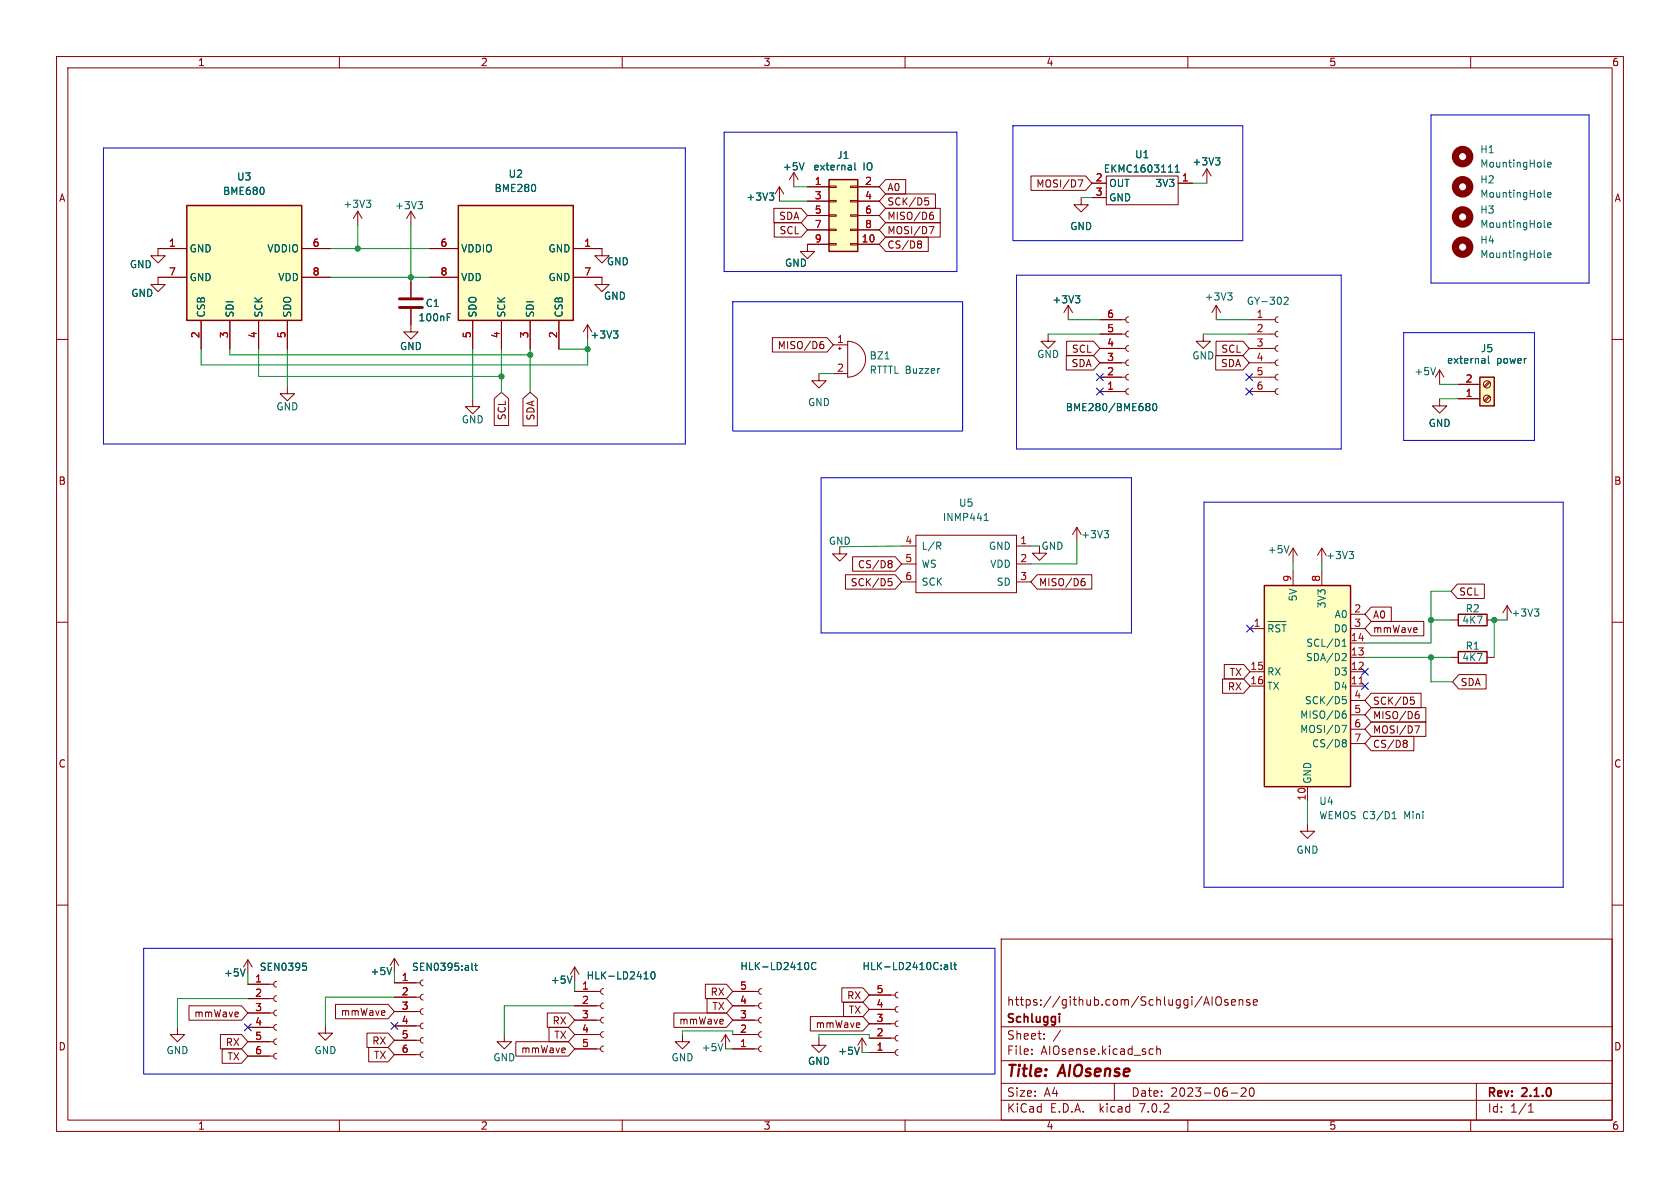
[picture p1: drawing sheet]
<svg xmlns="http://www.w3.org/2000/svg" width="297mm" height="210mm" viewBox="0 0 297 210" stroke-linecap="round" stroke-linejoin="round" font-family="sans-serif">
<g fill="none" stroke="#840000" stroke-width=".18">
<path d="M10 10h277v190h-277zM12 12h273v186h-273zM60 10v2M110 10v2M160 10v2M210 10v2M260 10v2M63.2 37.3l-.7 1.3M63.2 37.3v2.6M63.2 37.3l.8 1.3M72.6 37.3l-.7 1.3M72.6 37.3v2.6"/>
<path d="M72.6 37.3l.8 1.3M136.8 36.8h4.8l1.1 1.3-1.1 1.3h-4.8zM136.9 39.4h4.7l1.1 1.2-1.1 1.3h-4.7zM137.8 33l-.8 1.3M137.8 33v2.6M137.8 33l.8 1.3M140.3 30.5l-.7 1.3M140.3 30.5v2.5M140.3 30.5l.8 1.3M142.7 33h3.9M142.7 35.6h3.9M142.7 38.1h3.9"/>
<path d="M146.6 38h1.2v.2h-1.2zM146.6 35.4h1.2v.3h-1.2zM146.6 32.9h1.2v.2h-1.2zM150.4 38h1.2v.2h-1.2zM150.4 35.4h1.2v.3h-1.2zM150.4 32.9h1.2v.2h-1.2zM151.6 33h3.8M151.6 35.6h3.8M151.6 38.1h3.8M156.6 39.4h9.6v2.5h-9.6l-1.2-1.3zM156.6 34.3h8.8v2.5h-8.8l-1.2-1.2zM156.6 31.7h3.5v2.6h-3.5l-1.2-1.3z"/>
<path d="M156.6 36.8h9.6v2.6h-9.6l-1.2-1.3zM163.5 35h.6M163.7 35.5h.3l.2 .2-.1 .5h-.4M164.6 38l.3 .1 .1 .1v.5l-.4 .1M164.7 37.5h.2M182.3 31.1h9.6l1.1 1.3-1.1 1.3h-9.6zM190.6 31.8h.8l-.5 1.3M191.1 34.9v1.3h1.3l-1.3 1.3-1.2-1.3h1.2M193 32.4h2.6M193 34.9h2.6M195.6 31.1h12.7v5.1h-12.7zM208.3 32.4h2.5"/>
<path d="M213.4 29.8l.7 1.3M213.4 29.8v2.6M213.4 29.8l-.8 1.3M10 60h2M33 43.9h-5.1v1.3h1.3l-1.3 1.3-1.2-1.3h1.2M33 49h-5.1v1.3h1.3l-1.3 1.3-1.2-1.3h1.2M35.6 56.6v5.1M40.6 56.6v5.1M45.7 56.6v5.1M50.8 56.6v5.1M53.3 43.9h5.1M53.3 49h5.1"/>
<path d="M72.6 54.6v4.1h1.3l-1.3 1.2-1.2-1.2h1.2M72.6 49.8v2.8M75.9 43.9h5.1M75.9 49h5.1M83.6 56.6v5.1M88.6 56.6v5.1M93.7 56.6v5.1M98.8 56.6v5.1M101.3 49h5.1v1.3h1.3l-1.3 1.3-1.2-1.3h1.2M101.3 43.9h5.1v1.3h1.3l-1.3 1.3-1.2-1.3h1.2M103.9 57.4l-.8 1.3M103.9 57.4v2.5"/>
<path d="M103.9 57.4l.7 1.3M136.5 59.7h9.7l1.1 1.3-1.1 1.2h-9.7zM142.7 40.6h3.9M146.6 43.1h1.2v.2h-1.2zM146.6 40.5h1.2v.3h-1.2zM146.6 43.2h-3.9v1.3h1.3l-1.3 1.2-1.2-1.2h1.2M150.4 43.1h1.2v.2h-1.2zM150.4 40.5h1.2v.3h-1.2zM151.6 43.2h3.8M151.6 40.6h3.8M156.6 41.9h7.5v2.6h-7.5l-1.2-1.3zM162.4 42.6h.3l.2 .2-.2 .3"/>
<path d="M162.4 43.1h.3M162.7 43.1l.2 .3v.2l-.1 .2-.4 .1M164.3 40h.8l-.5 1.3M185.3 59.1v1.2h1.3l-1.3 1.3-1.3-1.3h1.3M188.8 54l-.7 1.2M188.8 54v2.5M188.8 54l.8 1.2M194.4 59.1h4.6M194.4 56.5h4.6M199.5 56l-.3 .1-.2 .4 .2 .4 .3 .1M199.5 58.5l-.3 .2-.2 .3 .2 .4 .3 .2M212.7 59.1v1.2h1.3l-1.3 1.3-1.2-1.3h1.2"/>
<path d="M215 54l-.8 1.2M215 54v2.5M215 54l.8 1.2M220.9 59.1h4.5M220.9 56.5h4.5M225.9 58.5l-.3 .2-.2 .3 .2 .4 .3 .2M225.9 56l-.3 .1-.2 .4 .2 .4 .3 .1M285 60h2M50.8 68.3v1.3h1.3l-1.3 1.3-1.3-1.3h1.3M83.6 70.6v1.3h1.2l-1.2 1.3-1.3-1.3h1.3M87.4 70.5l1.2-1.2 1.3 1.2v4.7h-2.5zM92.5 70.5l1.2-1.2 1.3 1.2v4.8h-2.5z"/>
<path d="M144.8 66v1.3h1.2l-1.2 1.3-1.3-1.3h1.3M145.2 60.9h.3l.1 .2v.4l-.4 .1M145.5 60.4h-.3M147.3 61h2.6M147.3 66h2.6M148.2 61.6h.5M148.5 61.3v.5M149.9 60.3a3.2 3.2 0 0 1 3.1 3.2 3.2 3.2 0 0 1-3.1 3.2zM188.5 62.9h4.8l1.1 1.2-1.1 1.3h-4.8zM188.6 60.3h4.7l1.1 1.3-1.1 1.3h-4.7zM194.4 69.2h4.6M194.4 66.7h4.6"/>
<path d="M194.4 64.1h4.6M194.4 61.6h4.6M199.5 61.1l-.3 .1-.2 .4 .2 .3 .3 .2M199.5 63.6l-.3 .2-.2 .3 .2 .4 .3 .1M199.5 66.2l-.3 .1-.2 .4 .2 .3 .3 .2M199.5 68.7l-.3 .1-.2 .4 .2 .4 .3 .1M214.9 62.9h4.8l1.2 1.2-1.2 1.3h-4.8zM215 60.3h4.7l1.2 1.3-1.2 1.3h-4.7zM220.9 69.2h4.5M220.9 66.7h4.5M220.9 64.1h4.5M220.9 61.6h4.5"/>
<path d="M225.9 68.7l-.3 .1-.2 .4 .2 .4 .3 .1M225.9 66.2l-.3 .1-.2 .4 .2 .3 .3 .2M225.9 63.6l-.3 .2-.2 .3 .2 .4 .3 .1M225.9 61.1l-.3 .1-.2 .4 .2 .3 .3 .2M254.5 70.5v1.3h1.3l-1.3 1.2-1.3-1.2h1.3M254.5 65.4l-.8 1.3M254.5 65.4v2.5M254.5 65.4l.8 1.3M257.8 70.5h3.8M257.8 67.9h3.8M263.2 67.4l-.8 .9M263.2 70l-.8 .8"/>
<path d="M263.4 67.6l-.9 .9M263.4 70.2l-.9 .8M148.5 96.6v1.3h1.2l-1.2 1.3-1.3-1.3h1.3M150.7 98.4h7.6l1.1 1.3-1.1 1.3h-7.6zM157.2 99.1h.3l.2 .2-.2 .3M157.2 99.6h.3M157.5 99.6l.2 .3v.2l-.1 .2-.4 .1M159.4 96.5h2.5M159.4 99.7h2.5M161.9 94.6h17.8v10.2h-17.8zM179.7 96.5h2.5M179.7 99.7h2.5"/>
<path d="M183.8 96.5v1.3h1.2l-1.2 1.3-1.3-1.3h1.3M190.4 93.2l-.8 1.3M190.4 93.2v2.6M190.4 93.2l.7 1.3M228.6 96.9l-.8 1.3M228.6 96.9v2.5M228.6 96.9l.8 1.3M233.7 96.9l-.8 1.3M233.7 96.9v2.5M233.7 96.9l.7 1.3M10 110h2M149.5 101.6h8.8l1.1 1.3-1.1 1.2h-8.8z"/>
<path d="M157 102.3h.7M157.2 102.8h.3l.2 .2-.1 .5h-.4M159.4 102.9h2.5M179.7 102.9h2.5M183.4 101.6h9.6v2.5h-9.6l-1.2-1.2zM191.4 102.8h.3l.1 .2v.4l-.4 .1M191.5 102.3h.2M216.4 117.5h3.5l1.1 1.2-1.1 1.3h-3.5zM221 111.1h2.5M221 118.7h2.5M228.6 101v2.5M233.7 101v2.5"/>
<path d="M238.8 116.2h2.5M238.8 111.1h2.5M238.8 118.7h2.5M238.8 113.7h2.5M238.8 108.6h2.5M242.4 109.9h9.3v2.5h-9.3l-1.1-1.3zM242.4 107.3h3.6v2.6h-3.6l-1.1-1.3zM256.5 116.2h1.3M256.5 109.6h1.3M257.7 103.3h4.7v2.5h-4.7l-1.2-1.3zM257.9 119.3h4.8v2.5h-4.8l-1.1-1.3zM262.9 116.2h1.3"/>
<path d="M262.9 109.6h1.3M266.4 107.1l-.7 1.2M266.4 107.1v2.5M266.4 107.1l.8 1.2M285 110h2M216.1 120h3.8l1.1 1.3-1.1 1.3h-3.8zM221 121.3h2.5M231.1 139.1v2.5M238.8 121.3h2.5M238.8 123.8h2.5M238.8 126.4h2.5M238.8 128.9h2.5"/>
<path d="M238.8 131.4h2.5M242.4 122.6h8.8v2.5h-8.8l-1.1-1.3zM242.4 127.6h9.7v2.6h-9.7l-1.1-1.3zM242.4 125.1h9.7v2.5h-9.7l-1.1-1.2zM242.4 130.2h7.6v2.5h-7.6l-1.1-1.3zM248.3 130.9h.2l.3 .2-.3 .3M248.3 131.4h.2M248.5 131.4l.3 .2v.3l-.1 .2h-.4M249.4 123.2h.6M249.5 123.7h.3l.2 .3-.1 .4-.4 .1M250.1 128.3h.9l-.6 1.3M250.4 126.3h.4l.1 .2-.1 .4-.4 .1"/>
<path d="M250.5 125.8h.3M10 160h2M231.1 145.7v1.2h1.3l-1.3 1.3-1.2-1.3h1.2M285 160h2M33.4 177.8h9.3l1.1 1.3-1.1 1.2h-9.3zM43.8 169.7l-.7 1.2M43.8 169.7v2.5M43.8 169.7l.8 1.2M43.8 179.1h4.6M43.8 176.5h4.6M43.8 174h4.6M48.9 178.6l-.3 .1-.2 .4 .1 .3 .4 .2"/>
<path d="M48.9 176l-.3 .2-.2 .3 .1 .4 .4 .1M48.9 173.5l-.3 .1-.2 .4 .1 .3 .4 .2M59.3 177.5h9.3l1.1 1.3-1.1 1.3h-9.3zM69.7 169.4l-.7 1.3M69.7 169.4v2.6M69.7 169.4l.8 1.3M69.7 178.8h4.6M69.7 176.3h4.6M69.7 173.7h4.6M74.8 178.3l-.3 .1-.2 .4 .1 .4 .4 .1M74.8 175.8l-.3 .1-.2 .4 .1 .3 .4 .2M74.8 173.2l-.3 .2-.2 .3 .1 .4 .4 .1"/>
<path d="M96.8 179.1h3.7l1.1 1.2-1.1 1.3h-3.7zM101.6 170.9l-.8 1.3M101.6 170.9v2.6M101.6 170.9l.8 1.3M101.6 175.3h4.6M101.6 177.8h4.6M106.7 179.8l-.4 .2-.1 .3 .1 .4 .4 .1M106.7 177.3l-.4 .1-.1 .4 .1 .4 .4 .1M106.7 174.8l-.4 .1-.1 .3 .1 .4 .4 .2M119.1 179.1h9.3l1.1 1.2-1.1 1.3h-9.3zM124.7 174h3.7l1.1 1.3-1.1 1.2h-3.7zM125 176.5h3.4l1.1 1.3-1.1 1.3h-3.4z"/>
<path d="M129.5 175.3h4.6M129.5 177.8h4.6M134.6 174.8l-.3 .1-.2 .3 .2 .4 .3 .2M134.6 177.3l-.3 .1-.2 .4 .2 .4 .3 .1M134.6 179.8l-.3 .2-.2 .3 .2 .4 .3 .1M143.3 179.7h9.3l1.1 1.3-1.1 1.2h-9.3zM148.8 174.6h3.8l1.1 1.3-1.1 1.3h-3.8zM149.1 177.2h3.5l1.1 1.2-1.1 1.3h-3.5zM153.7 175.9h4.5M153.7 178.4h4.5M158.7 175.4l-.3 .1-.2 .4 .2 .3 .3 .2M158.7 177.9l-.3 .2-.2 .3 .2 .4 .3 .1"/>
<path d="M177 166h108v32h-108zM212.9 177.3h.7M213.3 176.2l.5 1.5M214.3 176.2v1.5M215.1 176.3a.5 .5 0 0 1 .6-.1 .5 .5 0 0 1 .2 .5v.5a.5 .5 0 0 1-.5 .5 .5 .5 0 0 1-.5-.5v-.5zM217.1 176.8l-.4-.1-.2 .2 .1 .2 .5 .2v.3h-.6M217.7 177.2l.7-.1v-.3l-.5-.1-.2 .2 .1 .7h.6M219.1 176.8l.2-.1 .3 .1 .1 .9M219.1 176.7v1M220.9 176.8l-.3-.1-.2 .2v.2l.5 .2v.3h-.5M221.6 177.2l.7-.1-.1-.3-.4-.1-.2 .2v.7h.6M31.4 181.6v1.3h1.2l-1.2 1.3-1.3-1.3h1.3"/>
<path d="M39 182.9h3.7l1.1 1.3-1.1 1.2h-3.7zM39.3 185.4h3.4l1.1 1.3-1.1 1.3h-3.4zM43.8 186.7h4.6M43.8 184.2h4.6M43.8 181.6h4.6M48.9 186.2l-.3 .1-.2 .4 .1 .3 .4 .2M48.9 183.6l-.3 .2-.2 .3 .1 .4 .4 .2M48.9 181.1l-.3 .1-.2 .4 .1 .4 .4 .1M57.5 181.4v1.2h1.3l-1.3 1.3-1.2-1.3h1.2M60 198v2M64.9 182.6h3.7l1.1 1.3-1.1 1.3h-3.7zM65.2 185.2h3.4l1.1 1.2-1.1 1.3h-3.4z"/>
<path d="M69.7 186.4h4.6M69.7 183.9h4.6M69.7 181.4h4.6M74.8 185.9l-.3 .2-.2 .3 .1 .4 .4 .1M74.8 183.4l-.3 .1-.2 .4 .1 .3 .4 .2M74.8 180.8l-.3 .2-.2 .3 .1 .4 .4 .2M89.2 182.9v1.3h1.2l-1.2 1.2-1.3-1.2h1.3M91.2 184.1h9.3l1.1 1.3-1.1 1.3h-9.3zM97.1 181.6h3.4l1.1 1.3-1.1 1.3h-3.4zM101.6 185.4h4.6M101.6 180.3h4.6M101.6 182.9h4.6"/>
<path d="M106.7 184.9l-.4 .1-.1 .4 .1 .4 .4 .1M106.7 182.4l-.4 .1-.1 .4 .1 .3 .4 .2M110 198v2M120.6 182.9v1.3h1.3l-1.3 1.2-1.2-1.2h1.2M128.3 182.9l-.8 1.3M128.3 182.9v2.5M128.3 182.9l.7 1.3M129.5 185.4h4.6M129.5 180.3h4.6M129.5 182.9h4.6M134.6 182.4l-.3 .1-.2 .4 .2 .3 .3 .2M134.6 184.9l-.3 .1-.2 .4 .2 .4 .3 .1"/>
<path d="M144.8 183.5v1.3h1.2l-1.2 1.3-1.3-1.3h1.3M152.4 183.5l-.8 1.3M152.4 183.5v2.6M152.4 183.5l.8 1.3M153.7 181h4.5M153.7 183.5h4.5M153.7 186.1h4.5M158.7 180.5l-.3 .1-.2 .4 .2 .3 .3 .2M158.7 183l-.3 .1-.2 .4 .2 .4 .3 .1M158.7 185.5l-.3 .2-.2 .3 .2 .4 .3 .2M160 198v2M177 194.5h108"/>
<path d="M177 191.5h108M177 187.5h108M177 181.5h108M182.4 186.3v.1M182.4 185.5v.1M184.6 183.6v.1M184.6 182.8v.1M197 191.5v3M203.4 185.4l.5 .1M203.9 186.3l-.5 .1M204.5 185.5l.2-.1 .4 .1v.9M204.5 184.9v1.5"/>
<path d="M210 198v2M217.6 193.2h1.2M219.4 192.4l.6-.1 .2 .1 .1 .3-.9 1.1h.9M221 192.4l.2-.1a.81 .81 0 0 1 .6 .6 .81 .81 0 0 1-.3 .8l-.1 .1a.81 .81 0 0 1-.4-1.4zM260 198v2M261 191.5v6.5M270.2 196.6h.9M270.2 195.5l.4-.4v1.5"/>
<circle cx="262.9" cy="67.9" r=".63"/>
<circle cx="262.9" cy="70.5" r=".63"/>
</g>
<g fill="none" stroke="#006464" stroke-width=".18">
<path d="M64.8 35.4h.7l-.4 .5M65.3 35.9l.2 .2v.3l-.2 .3M73.9 35.6h.8l-.4 .5M74.4 36.1l.3 .3v.3l-.3 .2M136 34.1h.8l-.4 .5M136.5 34.6l.3 .2v.3l-.3 .3M142.1 28.8l-.4 1.3M151.1 28.8v1.1l.2 .2M207.8 30.4h.7M207.8 29.5l.3-.3v1.2M214.9 27.9h.8l-.5 .5M215.4 28.4l.3 .2v.3l-.3 .3"/>
<path d="M273.1 34.8l.1 .1M273.1 29.5h.1M273.6 39.8l.6-.1-.1-.3h-.3l-.2 .1 .1 .7h.4M273.6 29.1l.6-.1-.1-.2-.3-.1-.2 .2 .1 .6h.4M273.6 34.5l.6-.2-.1-.2-.3-.1-.2 .2 .1 .6h.4M79.1 55.5h.6M108.4 58.5h.8l-.4 .5M109 59l.2 .2v.3l-.2 .3M190.1 52.3h.8l-.4 .5M190.7 52.8l.2 .2v.3l-.2 .2M217 51.8h.8l-.4 .5M217.6 52.3l.2 .2v.3l-.2 .2"/>
<path d="M227 52.7l.5-.2 .2 .4-.8 .9h.8M273.1 40.2h.1M273.1 45.5h.1M273.6 45.1l.6-.1-.1-.2-.3-.1-.2 .2 .1 .6h.4M166 65.1h.1M202.8 71.3h.2l.3 .3-.3 .3M202.8 71.9h.2M203 71.9l.3 .2v.3l-.3 .2h-.2M203.9 71.4l.2-.1a.68 .68 0 0 1 .4 .7 .68 .68 0 0 1-.4 .6l-.2-.1-.1-.4zM253.8 65l-.4 1.2M263.1 62.9v1.1l.2 .2M165.9 96.5l.4 .6"/>
<path d="M166.2 95.9l.1 .2-.1 .3M174 92h.7M174.2 90.9l.2-.1v1.2M195.2 93.8h.8l-.5 .5M195.7 94.3l.3 .2v.3l-.3 .3M227.9 96.5l-.4 1.2M238.5 97.5h.8l-.4 .5M239 98l.3 .2v.3l-.3 .3M224.2 109.9h3.1M225.1 110.7l-.3-.3h-.5v1.3M226.3 110.5l-.5-.1-.3 .3M226.6 110.4h.8"/>
<path d="M227 110.4v1.3M237.3 114.3h.7M237.3 113.3l.3-.3v1.3M237.5 115.5l.4 .1 .1 .3-.8 .9h.8M271.3 107.6h.7l-.4 .5M271.8 108.1l.2 .3v.3l-.2 .2M237.2 128.2h.9l-.6 1.3M237.3 123.1h.6M237.5 123.6h.3l.2 .3-.1 .5h-.4M237.5 126.2h.3l.2 .2-.1 .4-.4 .2M237.5 130.8h.3l.2 .2-.2 .3M237.5 131.3h.3"/>
<path d="M237.8 131.3l.2 .2v.3l-.2 .2h-.3M237.9 125.7h-.4M246.1 144.7h.7M246.1 143.8l.4-.3v1.2M43.3 171.3l-.4 1.2M53.5 170.3h.6M54 170.7l.2 .3v.3l-.2 .2M69.3 171l-.5 1.3M83.4 170.3v1l.2 .2M83.9 170.7h.5M84.1 170.3v1l.3 .2M101.1 172.5l-.4 1.3"/>
<path d="M113.9 173.1h.7M115.2 171.9l.2-.1a.68 .68 0 0 1 .4 .6 .68 .68 0 0 1-.4 .7l-.2-.2-.1-.3zM142.9 170.3l.1 .3-.1 .7M144.2 170.3a.6 .6 0 0 0-.8 .4 .6 .6 0 0 0 .6 .7l.2-.1M167 170.6h.5v.8M167.5 170.9h-.4l-.2 .2 .2 .3 .4-.1M168.1 170.1v1.1l.2 .2M168.6 170.6h.5M168.8 170.1v1.1l.3 .2M127.8 184.5l-.4 1.3M151.9 185.1l-.4 1.3"/>
</g>
<path d="M33 36.3h20.3v20.3h-20.3zM81 36.3h20.3v20.3h-20.3zM146.6 31.8h5v12.7h-5zM261.6 66.7h2.6v5.1h-2.6zM223.5 103.5h15.3v35.6h-15.3zM257.8 115.2h5.1v2h-5.1zM257.8 108.6h5.1v2h-5.1z" fill="none" stroke="#840000" stroke-width=".25"/>
<g fill="none" stroke="#840000" stroke-width="1.3">
<circle cx="258.6" cy="38.4" r="1.27"/>
<circle cx="258.6" cy="33" r="1.27"/>
<circle cx="258.6" cy="27.7" r="1.27"/>
<circle cx="258.6" cy="43.7" r="1.27"/>
</g>
<g fill="#ffffc2" stroke="#ffffc2" stroke-width=".18">
<path d="M223.5 103.5h15.3v35.6h-15.3z"/>
<path d="M81 36.3h20.3v20.3h-20.3z"/>
<path d="M33 36.3h20.3v20.3h-20.3z"/>
<path d="M146.6 31.8h5v12.7h-5z"/>
<path d="M261.6 66.7h2.6v5.1h-2.6z"/>
</g>
<path d="M240.3 120.9h.7" fill="none" stroke="#a90000" stroke-width=".18"/>
<path d="M70.6 54.4h4.1M70.6 52.8h4.1" fill="none" stroke="#840000" stroke-width=".51"/>
<path d="M18.3 26.2h102.9v52.3h-102.9zM128 23.4h41.2v24.6h-41.2zM179.1 22.2h40.6v20.3h-40.6zM253 20.3h27.9v29.7h-27.9zM129.5 53.3h40.7v22.9h-40.7zM179.7 48.6h57.4v30.8h-57.4zM248.2 58.8h23.1v19.1h-23.1zM145.2 84.5h54.8v27.4h-54.8zM212.9 88.8h63.5v68h-63.5zM25.4 167.6h150.5v22.3h-150.5z" fill="none" stroke="#0000c2" stroke-width=".18"/>
<g fill="none" stroke="#009600" stroke-width=".18">
<path d="M63.2 39.9v4M72.6 39.9v9.9M137.8 35.6h4.9M140.3 33h2.4M191.1 34.9h1.9M210.8 32.4h2.6M58.4 43.9h17.5M58.4 49h17.5M103.9 59.9v4.6h-68.3v-2.8M185.3 59.1h9.1M188.8 56.5h5.6M212.7 59.1h8.2"/>
<path d="M215 56.5h5.9M40.6 61.7v1h53.1M45.7 61.7v4.8h42.9M50.8 61.7v6.6M83.6 61.7v8.9M88.6 61.7v7.6M93.7 61.7v7.6M98.8 61.7h5.1M144.8 66h2.5M254.5 70.5h3.3M254.5 67.9h3.3M159.4 96.5l-10.9 .1"/>
<path d="M182.2 96.5h1.6M190.4 95.8v3.9h-8.2M228.6 99.4v1.6M233.7 99.4v1.6M241.3 116.2h15.2M253 109.6h3.5M253 116.2v4.3h3.8M256.5 104.5h-3.5v9.2h-11.7M266.4 109.6h-2.2v6.6M231.1 141.6v4.1M43.8 172.2v1.8M43.8 176.5h-12.4v5.1"/>
<path d="M69.7 172v1.7M69.7 176.3h-12.2v5.1M101.6 177.8h-12.4v5.1M101.6 173.5v1.8M120.6 182.9v-.7h8.9v.7M128.3 185.4h1.2M144.8 183.5v-.6h8.9v.6M152.4 186.1h1.3"/>
</g>
<g fill="none" stroke="#000084" stroke-width=".18">
<path d="M193.8 66.1l1.2 1.2M193.8 68.6l1.2 1.2M195 66.1l-1.2 1.2M195 68.6l-1.2 1.2M220.2 66.1l1.3 1.2M220.2 68.6l1.3 1.2M221.5 66.1l-1.3 1.2M221.5 68.6l-1.3 1.2M220.4 110.5l1.2 1.2M221.6 110.5l-1.2 1.2M240.7 118.1l1.2 1.3M241.9 118.1l-1.2 1.3"/>
<path d="M240.7 120.7l1.2 1.2M241.9 120.7l-1.2 1.2M43.2 181l1.2 1.2M44.4 181l-1.2 1.2M69.1 180.7l1.2 1.3M70.3 180.7l-1.2 1.3"/>
</g>
<g fill="#009600" stroke="#009600" stroke-width=".18">
<circle cx="93.7" cy="62.7" r=".46"/>
<circle cx="103.9" cy="61.7" r=".46"/>
<circle cx="88.6" cy="66.5" r=".46"/>
<circle cx="63.2" cy="43.9" r=".46"/>
<circle cx="72.6" cy="49" r=".46"/>
<circle cx="264.2" cy="109.6" r=".46"/>
<circle cx="253" cy="116.2" r=".46"/>
<circle cx="253" cy="109.6" r=".46"/>
</g>
<g font-size="2.8" fill="#840000">
<text x="178" y="190.8">Title:</text>
<text x="187.4" y="190.8">AIOsense</text>
</g>
<g font-size="2.1" fill="#840000">
<text x="178" y="177.9">https://github.com/Schluggi/AIOsense</text>
<text x="178" y="183.9">Sheet:</text>
<text x="178" y="181.1">Schluggi</text>
<text x="186.2" y="183.9">/</text>
<text x="178" y="186.6">File:</text>
<text x="184" y="186.6">AIOsense.kicad_sch</text>
<text x="178" y="196.8">KiCad</text>
<text x="178" y="194">Size:</text>
<text x="184.6" y="194">A4</text>
<text x="185.7" y="196.8">E.D.A.</text>
<text x="194.4" y="196.8">kicad</text>
<text x="200" y="194">Date:</text>
<text x="201.5" y="196.8">7.0.2</text>
<text x="206.9" y="194">2023-06-20</text>
<text x="263" y="194.2">Rev:</text>
<text x="263" y="196.8">Id:</text>
<text x="267" y="196.8">1/1</text>
<text x="269.2" y="194.2">2.1.0</text>
</g>
<g font-size="1.8" fill="#840000">
<text x="35" y="11.8">1</text>
<text x="85" y="11.8">2</text>
<text x="135" y="11.8">3</text>
<text x="185" y="11.8">4</text>
<text x="235" y="11.8">5</text>
<text x="285" y="11.8">6</text>
<text x="10.4" y="35.8">A</text>
<text x="156.9" y="33.9">A0</text>
<text x="183.1" y="33.3">MOSI/D7</text>
<text x="285.4" y="35.8">A</text>
<text x="137.6" y="39">SDA</text>
<text x="137.7" y="41.6">SCL</text>
<text x="156.9" y="41.6">MOSI/D7</text>
<text x="156.9" y="36.5">SCK/D5</text>
<text x="156.9" y="39">MISO/D6</text>
<text x="156.9" y="44.1">CS/D8</text>
<text x="137.4" y="61.9">MISO/D6</text>
<text x="189.3" y="65.1">SDA</text>
<text x="189.4" y="62.5">SCL</text>
<text x="215.7" y="65.1">SDA</text>
<text x="215.8" y="62.5">SCL</text>
<text x="89.6" y="74.4" transform="rotate(-90 89.6 74.4)">SCL</text>
<text x="94.6" y="74.5" transform="rotate(-90 94.6 74.5)">SDA</text>
<text x="10.3" y="85.8">B</text>
<text x="285.3" y="85.8">B</text>
<text x="151.5" y="100.6">CS/D8</text>
<text x="150.3" y="103.8">SCK/D5</text>
<text x="183.7" y="103.8">MISO/D6</text>
<text x="258" y="105.4">SCL</text>
<text x="242.7" y="112">mmWave</text>
<text x="242.7" y="109.5">A0</text>
<text x="217.2" y="119.7">TX</text>
<text x="216.9" y="122.2">RX</text>
<text x="242.7" y="124.7">SCK/D5</text>
<text x="258.2" y="121.4">SDA</text>
<text x="242.7" y="129.8">MOSI/D7</text>
<text x="242.7" y="127.3">MISO/D6</text>
<text x="10.3" y="135.8">C</text>
<text x="242.7" y="132.4">CS/D8</text>
<text x="285.3" y="135.8">C</text>
<text x="34.2" y="180">mmWave</text>
<text x="60.1" y="179.7">mmWave</text>
<text x="125.5" y="176.2">RX</text>
<text x="125.8" y="178.7">TX</text>
<text x="149.6" y="176.8">RX</text>
<text x="149.9" y="179.4">TX</text>
<text x="10.3" y="185.8">D</text>
<text x="39.8" y="185.1">RX</text>
<text x="65.7" y="184.8">RX</text>
<text x="97.6" y="181.3">RX</text>
<text x="97.9" y="183.8">TX</text>
<text x="119.9" y="181.3">mmWave</text>
<text x="144.1" y="181.9">mmWave</text>
<text x="285.3" y="185.8">D</text>
<text x="40.1" y="187.6">TX</text>
<text x="66" y="187.4">TX</text>
<text x="92" y="186.3">mmWave</text>
<text x="35" y="199.8">1</text>
<text x="85" y="199.8">2</text>
<text x="135" y="199.8">3</text>
<text x="185" y="199.8">4</text>
<text x="235" y="199.8">5</text>
<text x="285" y="199.8">6</text>
</g>
<g font-size="1.8" fill="#006464">
<text x="147.9" y="28.3">J1</text>
<text x="200.6" y="28.1">U1</text>
<text x="210.8" y="29.4">+3V3</text>
<text x="261.6" y="27.2">H1</text>
<text x="261.6" y="29.8">MountingHole</text>
<text x="39.4" y="34.6">BME680</text>
<text x="41.8" y="32.1">U3</text>
<text x="87.4" y="34.1">BME280</text>
<text x="89.9" y="31.6">U2</text>
<text x="131.9" y="35.6">+3V3</text>
<text x="138.3" y="30.3">+5V</text>
<text x="143.7" y="30.3">external</text>
<text x="152.5" y="30.3">IO</text>
<text x="195.1" y="30.7">EKMC1603111</text>
<text x="196.1" y="33.2">OUT</text>
<text x="196.1" y="35.8">GND</text>
<text x="204.1" y="33.2">3V3</text>
<text x="261.6" y="32.6">H2</text>
<text x="261.6" y="35.1">MountingHole</text>
<text x="60.6" y="36.9">+3V3</text>
<text x="69.8" y="37.1">+3V3</text>
<text x="189.1" y="40.8">GND</text>
<text x="261.6" y="37.9">H3</text>
<text x="261.6" y="40.4">MountingHole</text>
<text x="22.9" y="47.6">GND</text>
<text x="33.5" y="44.8">GND</text>
<text x="47.1" y="44.8">VDDIO</text>
<text x="81.5" y="44.8">VDDIO</text>
<text x="96.8" y="44.8">GND</text>
<text x="107.2" y="47.1">GND</text>
<text x="138.7" y="47.3">GND</text>
<text x="261.6" y="43.2">H4</text>
<text x="261.6" y="45.8">MountingHole</text>
<text x="23.1" y="52.6">GND</text>
<text x="33.5" y="49.8">GND</text>
<text x="49.1" y="49.8">VDD</text>
<text x="81.5" y="49.8">VDD</text>
<text x="96.8" y="49.8">GND</text>
<text x="106.7" y="53.1">GND</text>
<text x="186" y="53.8">+3V3</text>
<text x="212.9" y="53.3">+3V3</text>
<text x="36.4" y="56.1" transform="rotate(-90 36.4 56.1)">CSB</text>
<text x="41.5" y="56.1" transform="rotate(-90 41.5 56.1)">SDI</text>
<text x="46.5" y="56.1" transform="rotate(-90 46.5 56.1)">SCK</text>
<text x="51.6" y="56.1" transform="rotate(-90 51.6 56.1)">SDO</text>
<text x="73.9" y="57">100nF</text>
<text x="75.2" y="54.4">C1</text>
<text x="84.4" y="56.1" transform="rotate(-90 84.4 56.1)">SDO</text>
<text x="89.5" y="56.1" transform="rotate(-90 89.5 56.1)">SCK</text>
<text x="94.6" y="56.1" transform="rotate(-90 94.6 56.1)">SDI</text>
<text x="99.6" y="56.1" transform="rotate(-90 99.6 56.1)">CSB</text>
<text x="220.4" y="54">GY-302</text>
<text x="70.6" y="62">GND</text>
<text x="104.3" y="60">+3V3</text>
<text x="153.7" y="63.7">BZ1</text>
<text x="183.3" y="63.4">GND</text>
<text x="210.7" y="63.7">GND</text>
<text x="255.8" y="64.5">external</text>
<text x="261.7" y="62.4">J5</text>
<text x="264.5" y="64.5">power</text>
<text x="142.8" y="71.9">GND</text>
<text x="153.7" y="66.2">RTTTL Buzzer</text>
<text x="250" y="66.5">+5V</text>
<text x="48.8" y="72.7">GND</text>
<text x="81.6" y="75">GND</text>
<text x="188.3" y="72.8">BME280/BME680</text>
<text x="252.5" y="75.6">GND</text>
<text x="169.5" y="89.7">U5</text>
<text x="166.6" y="92.3">INMP441</text>
<text x="191.1" y="95.3">+3V3</text>
<text x="146.5" y="96.5">GND</text>
<text x="162.9" y="97.3">L/R</text>
<text x="162.9" y="100.5">WS</text>
<text x="174.7" y="97.3">GND</text>
<text x="174.9" y="100.5">VDD</text>
<text x="184.1" y="97.3">GND</text>
<text x="224.1" y="98">+5V</text>
<text x="234.4" y="99">+3V3</text>
<text x="162.9" y="103.7">SCK</text>
<text x="176.1" y="103.7">SD</text>
<text x="229.4" y="106.4" transform="rotate(-90 229.4 106.4)">5V</text>
<text x="234.5" y="107.6" transform="rotate(-90 234.5 107.6)">3V3</text>
<text x="224" y="112.6">~{RST}</text>
<text x="235.6" y="112">D0</text>
<text x="235.8" y="109.4">A0</text>
<text x="258.4" y="110.4">4K7</text>
<text x="259" y="108.4">R2</text>
<text x="267.1" y="109.2">+3V3</text>
<text x="224" y="119.6">RX</text>
<text x="230.7" y="117">SDA/D2</text>
<text x="230.8" y="114.5">SCL/D1</text>
<text x="235.6" y="119.6">D3</text>
<text x="258.4" y="117">4K7</text>
<text x="259" y="115">R1</text>
<text x="224" y="122.1">TX</text>
<text x="230.6" y="124.7">SCK/D5</text>
<text x="235.6" y="122.1">D4</text>
<text x="229.7" y="127.2">MISO/D6</text>
<text x="229.7" y="129.7">MOSI/D7</text>
<text x="231.8" y="132.3">CS/D8</text>
<text x="232" y="138.6" transform="rotate(-90 232 138.6)">GND</text>
<text x="233.2" y="142.4">U4</text>
<text x="233.2" y="145">WEMOS C3/D1</text>
<text x="248.2" y="145">Mini</text>
<text x="229.1" y="151.1">GND</text>
<text x="39.5" y="172.8">+5V</text>
<text x="45.9" y="171.8">SEN0395</text>
<text x="65.4" y="172.5">+5V</text>
<text x="72.8" y="171.8">SEN0395:alt</text>
<text x="103.6" y="173.3">HLK-LD2410</text>
<text x="130.8" y="171.6">HLK-LD2410C</text>
<text x="152.4" y="171.6">HLK-LD2410C:alt</text>
<text x="97.3" y="174.1">+5V</text>
<text x="124" y="186">+5V</text>
<text x="29.4" y="186.5">GND</text>
<text x="55.5" y="186.5">GND</text>
<text x="87.2" y="187.8">GND</text>
<text x="118.7" y="187.8">GND</text>
<text x="142.8" y="188.4">GND</text>
<text x="148.1" y="186.6">+5V</text>
</g>
<g font-size="1.8" fill="#a90000">
<text x="144" y="32.8">1</text>
<text x="144" y="35.3">3</text>
<text x="152.9" y="32.8">2</text>
<text x="152.9" y="35.3">4</text>
<text x="193.6" y="32.1">2</text>
<text x="193.6" y="34.7">3</text>
<text x="208.9" y="32.1">1</text>
<text x="144" y="37.8">5</text>
<text x="144" y="40.4">7</text>
<text x="152.9" y="37.8">6</text>
<text x="152.9" y="40.4">8</text>
<text x="29.8" y="43.7">1</text>
<text x="55.2" y="43.7">6</text>
<text x="77.8" y="43.7">6</text>
<text x="103.2" y="43.7">1</text>
<text x="144" y="42.9">9</text>
<text x="152.3" y="42.9">10</text>
<text x="29.8" y="48.8">7</text>
<text x="55.2" y="48.8">8</text>
<text x="77.8" y="48.8">8</text>
<text x="103.2" y="48.8">7</text>
<text x="35.3" y="59.9" transform="rotate(-90 35.3 59.9)">2</text>
<text x="40.4" y="59.9" transform="rotate(-90 40.4 59.9)">3</text>
<text x="45.5" y="59.9" transform="rotate(-90 45.5 59.9)">4</text>
<text x="50.5" y="59.9" transform="rotate(-90 50.5 59.9)">5</text>
<text x="83.3" y="59.9" transform="rotate(-90 83.3 59.9)">5</text>
<text x="88.4" y="59.9" transform="rotate(-90 88.4 59.9)">4</text>
<text x="93.5" y="59.9" transform="rotate(-90 93.5 59.9)">3</text>
<text x="98.6" y="59.9" transform="rotate(-90 98.6 59.9)">2</text>
<text x="195.7" y="58.8">5</text>
<text x="195.7" y="56.3">6</text>
<text x="222.1" y="56.3">1</text>
<text x="222.1" y="58.8">2</text>
<text x="147.9" y="60.7">1</text>
<text x="147.9" y="65.8">2</text>
<text x="195.7" y="63.9">3</text>
<text x="195.7" y="61.3">4</text>
<text x="222.1" y="61.3">3</text>
<text x="222.1" y="63.9">4</text>
<text x="195.7" y="69">1</text>
<text x="195.7" y="66.4">2</text>
<text x="222.1" y="66.4">5</text>
<text x="222.1" y="69">6</text>
<text x="259" y="70.2">1</text>
<text x="259" y="67.7">2</text>
<text x="160" y="96.3">4</text>
<text x="160" y="99.4">5</text>
<text x="180.3" y="96.3">1</text>
<text x="180.3" y="99.4">2</text>
<text x="160" y="102.6">6</text>
<text x="180.3" y="102.6">3</text>
<text x="228.3" y="102.9" transform="rotate(-90 228.3 102.9)">9</text>
<text x="233.4" y="102.9" transform="rotate(-90 233.4 102.9)">8</text>
<text x="221.6" y="110.9">1</text>
<text x="238.8" y="113.4">14</text>
<text x="239.4" y="108.3">2</text>
<text x="239.4" y="110.9">3</text>
<text x="221" y="118.5">15</text>
<text x="238.8" y="118.5">12</text>
<text x="238.8" y="116">13</text>
<text x="221" y="121">16</text>
<text x="238.8" y="121">11</text>
<text x="239.4" y="123.6">4</text>
<text x="239.4" y="126.1">5</text>
<text x="239.4" y="128.7">6</text>
<text x="239.4" y="131.2">7</text>
<text x="230.9" y="141.6" transform="rotate(-90 230.9 141.6)">10</text>
<text x="45.1" y="173.7">1</text>
<text x="71" y="173.5">1</text>
<text x="45.1" y="176.3">2</text>
<text x="45.1" y="178.8">3</text>
<text x="71" y="176">2</text>
<text x="71" y="178.6">3</text>
<text x="102.8" y="175">1</text>
<text x="102.8" y="177.5">2</text>
<text x="130.8" y="177.5">4</text>
<text x="130.8" y="175">5</text>
<text x="154.9" y="178.2">4</text>
<text x="154.9" y="175.6">5</text>
<text x="45.1" y="181.4">4</text>
<text x="45.1" y="183.9">5</text>
<text x="71" y="181.1">4</text>
<text x="71" y="183.6">5</text>
<text x="102.8" y="180.1">3</text>
<text x="102.8" y="182.6">4</text>
<text x="102.8" y="185.2">5</text>
<text x="130.8" y="185.2">1</text>
<text x="130.8" y="182.6">2</text>
<text x="130.8" y="180.1">3</text>
<text x="154.9" y="185.8">1</text>
<text x="154.9" y="183.3">2</text>
<text x="154.9" y="180.7">3</text>
<text x="45.1" y="186.4">6</text>
<text x="71" y="186.2">6</text>
</g>
</svg>
